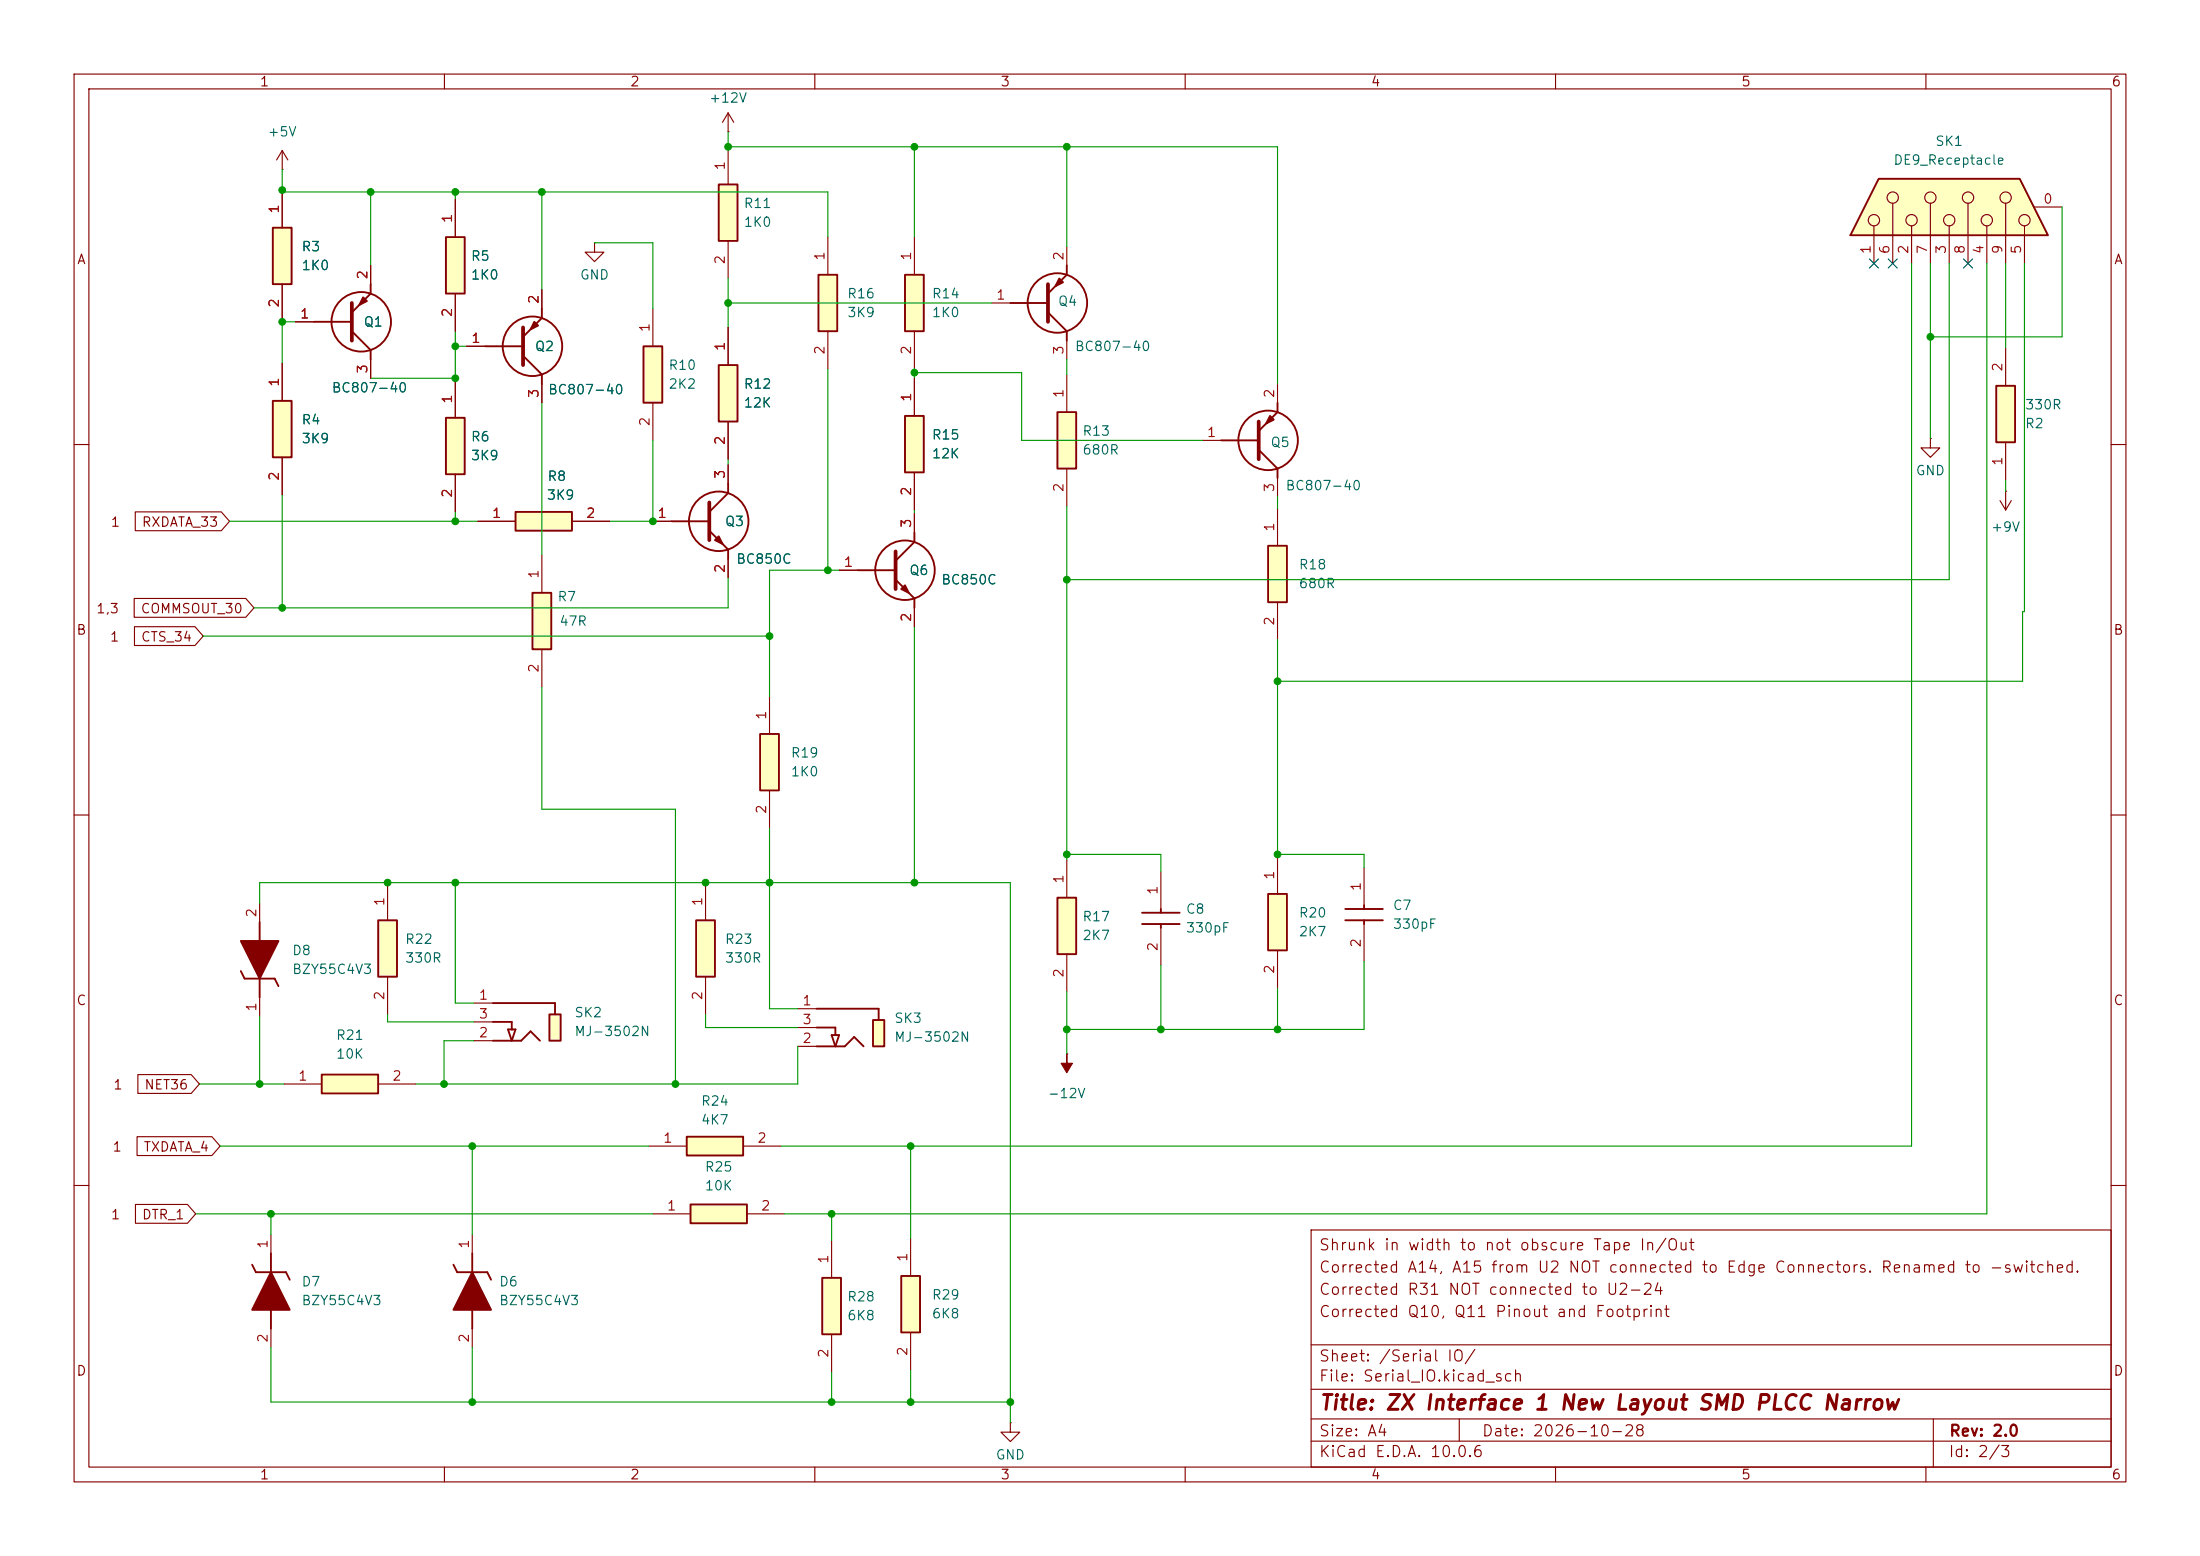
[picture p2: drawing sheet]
<svg xmlns="http://www.w3.org/2000/svg" width="297mm" height="210mm" viewBox="0 0 297 210" stroke-linecap="round" stroke-linejoin="round" font-family="sans-serif">
<g fill="none" stroke="#840000" stroke-width=".15">
<path d="M10 10h277v190h-277zM12 12h273v186h-273zM60 10v2M110 10v2M160 10v2M210 10v2M260 10v2M10 60h2M285 60h2M10 110h2M285 110h2M10 160h2"/>
<path d="M177 166h108v32h-108zM285 160h2M60 198v2M110 198v2M160 198v2M177 194.5h108M177 191.5h108M177 187.5h108M177 181.5h108M197 191.5v3M210 198v2M260 198v2"/>
<path d="M261 191.5v6.5"/>
</g>
<path d="M110.5 37.1h2.5v7.6h-2.5z" fill="#ffffc2"/>
<path d="M110.5 37.1h2.5v7.6h-2.5z" fill="none" stroke="#840000" stroke-width=".25"/>
<path d="M111.8 32v5.1M111.8 44.7v5.1" fill="none" stroke="#840000" stroke-width=".15"/>
<path d="M43.4 145h7.7v2.6h-7.7z" fill="#ffffc2"/>
<g fill="none" stroke="#840000" stroke-width=".25">
<path d="M50 38.4v1.2l-2.5 2.6M42.4 43.4h5.1M47.5 44.7l2.5 2.5v1.3M43.4 145h7.7v2.6h-7.7z"/>
<circle cx="48.8" cy="43.4" r="4"/>
</g>
<path d="M38.1 22.9h.1M38.1 20.3l-.8 1.3M38.1 20.3l.8 1.3M38.1 20.3v2.6M50 35.8v2.6M39.9 43.4h2.5M50 48.5v2.6M38.4 146.3h5M51.1 146.3h5" fill="none" stroke="#840000" stroke-width=".15"/>
<path d="M47.5 40.9v5.1" fill="none" stroke="#840000" stroke-width=".51"/>
<path d="M49 40.1l.5 .5-1 .5z" fill="#840000" stroke="#840000" stroke-width=".25"/>
<path d="M60.2 56.4h2.5v7.6h-2.5z" fill="#ffffc2"/>
<g fill="none" stroke="#840000" stroke-width=".25">
<path d="M60.2 56.4h2.5v7.6h-2.5zM65.5 46.7h5.1M70.6 48l2.6 2.5v1.3M73.2 41.7v1.2l-2.6 2.6"/>
<circle cx="71.9" cy="46.7" r="4"/>
</g>
<path d="M73.2 39.1v2.6M61.5 51.3v5.1M63 46.7h2.5M73.2 51.8v2.6M61.5 64v5.1" fill="none" stroke="#840000" stroke-width=".15"/>
<path d="M70.6 44.2v5.1" fill="none" stroke="#840000" stroke-width=".51"/>
<path d="M72.1 43.4l.5 .5-1 .6z" fill="#840000" stroke="#840000" stroke-width=".25"/>
<path d="M60.2 32h2.5v7.6h-2.5z" fill="#ffffc2"/>
<path d="M60.2 32h2.5v7.6h-2.5zM34 170.7l.5 1h4.1l.5 1M36.6 169.2v2.5M36.6 176.8v2.5M61.2 170.7l.5 1h4.1l.5 1M63.8 169.2v2.5M63.8 176.8v2.5" fill="none" stroke="#840000" stroke-width=".25"/>
<path d="M61.5 26.9v5.1M61.5 39.6v5.1M36.6 166.6v2.6M36.6 179.3v2.6M63.8 166.6v2.6M63.8 179.3v2.6" fill="none" stroke="#840000" stroke-width=".15"/>
<g fill="#840000" stroke="#840000" stroke-width=".25">
<path d="M63.8 171.7l2.5 5.1h-5.1z"/>
<path d="M36.6 171.7l2.5 5.1h-5.1z"/>
</g>
<path d="M269.5 52.1h2.5v7.6h-2.5z" fill="#ffffc2"/>
<path d="M269.5 52.1h2.5v7.6h-2.5z" fill="none" stroke="#840000" stroke-width=".25"/>
<path d="M270.8 47v5.1M270.8 59.7v5.1M270 67.6l.8 1.2M270.8 66.3h.1M270.8 66.3v2.5M271.5 67.6l-.7 1.2" fill="none" stroke="#840000" stroke-width=".15"/>
<path d="M253.6 24.1h19.1l3.8 7.7h-26.7z" fill="#ffffc2"/>
<g fill="none" stroke="#840000" stroke-width=".25">
<path d="M144 35.8v1.3l-2.5 2.5M253.6 24.1h19.1l3.8 7.7h-26.7zM136.4 40.9h5.1M141.5 42.2l2.5 2.5v1.3M32.5 131.1l.5 1h4.1l.5 1M35.1 124.5v2.5M35.1 132.1v2.5"/>
<circle cx="142.7" cy="40.9" r="4"/>
</g>
<g fill="none" stroke="#840000" stroke-width=".15">
<path d="M144 33.3v2.5M253 30.5v5.1M255.5 27.4v8.2M258.1 30.5v5.1M260.6 27.4v8.2M263.1 30.5v5.1M265.7 27.4v8.2M268.2 30.5v5.1M270.8 27.4v8.2M273.3 30.5v5.1M274.6 27.9h3.8M133.9 40.9h2.5"/>
<path d="M144 46v2.5M35.1 121.9v2.6M35.1 134.6v2.6M144 142.2h.1"/>
<circle cx="253" cy="29.7" r=".76"/>
<circle cx="255.5" cy="26.7" r=".76"/>
<circle cx="258.1" cy="29.7" r=".76"/>
<circle cx="260.6" cy="26.7" r=".76"/>
<circle cx="263.1" cy="29.7" r=".76"/>
<circle cx="265.7" cy="26.7" r=".76"/>
<circle cx="268.2" cy="29.7" r=".76"/>
<circle cx="270.8" cy="26.7" r=".76"/>
<circle cx="273.3" cy="29.7" r=".76"/>
</g>
<path d="M141.5 38.4v5" fill="none" stroke="#840000" stroke-width=".51"/>
<g fill="#840000" stroke="#840000" stroke-width=".25">
<path d="M143 37.6l.5 .5-1 .5z"/>
<path d="M32.5 127h5.1l-2.5 5.1z"/>
</g>
<path d="M144 142.2v1.3h.8l-.8 1.3-.7-1.3h.7z" fill="#840000" stroke="#840000" stroke-width=".15"/>
<path d="M36.8 30.7h2.6v7.7h-2.6z" fill="#ffffc2"/>
<path d="M36.8 30.7h2.6v7.7h-2.6z" fill="none" stroke="#840000" stroke-width=".25"/>
<path d="M38.1 25.7v5M38.1 38.4v5" fill="none" stroke="#840000" stroke-width=".15"/>
<path d="M51.1 124.2h2.5v7.6h-2.5z" fill="#ffffc2"/>
<path d="M51.1 124.2h2.5v7.6h-2.5z" fill="none" stroke="#840000" stroke-width=".25"/>
<path d="M52.3 119.1v5.1M52.3 131.8v5.1" fill="none" stroke="#840000" stroke-width=".15"/>
<path d="M122.2 56.1h2.5v7.7h-2.5z" fill="#ffffc2"/>
<path d="M122.2 56.1h2.5v7.7h-2.5z" fill="none" stroke="#840000" stroke-width=".25"/>
<path d="M123.4 51.1v5M123.4 63.8v5" fill="none" stroke="#840000" stroke-width=".15"/>
<path d="M142.7 55.6h2.6v7.6h-2.6z" fill="#ffffc2"/>
<g fill="none" stroke="#840000" stroke-width=".25">
<path d="M142.7 55.6h2.6v7.6h-2.6zM115.8 77h5.1M120.9 78.2l2.5 2.6v1.2M123.4 71.9v1.3l-2.5 2.5"/>
<circle cx="122.2" cy="77" r="4"/>
</g>
<path d="M144 50.5v5.1M113.3 77h2.5M123.4 69.3v2.6M144 63.2v5.1M123.4 82v2.6" fill="none" stroke="#840000" stroke-width=".15"/>
<path d="M120.9 74.4v5.1" fill="none" stroke="#840000" stroke-width=".51"/>
<path d="M121.7 79.5l.5-.5 .5 1z" fill="#840000" stroke="#840000" stroke-width=".25"/>
<path d="M102.6 99.1h2.6v7.6h-2.6z" fill="#ffffc2"/>
<path d="M102.6 99.1h2.6v7.6h-2.6z" fill="none" stroke="#840000" stroke-width=".25"/>
<path d="M103.9 94v5.1M103.9 106.7v5.1" fill="none" stroke="#840000" stroke-width=".15"/>
<path d="M74.2 136.9h1.5v3.6h-1.5z" fill="#ffffc2"/>
<path d="M66.5 135.4h8.4v1.5M66.5 137.9h2.6v1M68.6 138.9h1l-.5 1.6zM69.1 138.9h.1M74.2 136.9h1.5v3.6h-1.5zM181.6 122.7h5.1M181.6 124.2h5.1M184.1 122.2v.5M184.1 124.2v.5M66.5 140.5h3.9l1.2-1.3 1.3 1.3" fill="none" stroke="#840000" stroke-width=".25"/>
<path d="M184.1 117.1v5.1M64 135.4h2.5M64 137.9h2.5M184.1 124.7v5.1M64 140.5h2.5" fill="none" stroke="#840000" stroke-width=".15"/>
<path d="M122.2 37.1h2.5v7.6h-2.5z" fill="#ffffc2"/>
<path d="M122.2 37.1h2.5v7.6h-2.5z" fill="none" stroke="#840000" stroke-width=".25"/>
<path d="M98.3 17.8h.1M98.3 15.2l-.8 1.3M98.3 15.2l.8 1.3M98.3 15.2v2.6M123.4 32v5.1M123.4 44.7v5.1" fill="none" stroke="#840000" stroke-width=".15"/>
<path d="M97 24.9h2.6v7.6h-2.6z" fill="#ffffc2"/>
<path d="M97 24.9h2.6v7.6h-2.6z" fill="none" stroke="#840000" stroke-width=".25"/>
<path d="M98.3 19.8v5.1M98.3 32.5v5.1" fill="none" stroke="#840000" stroke-width=".15"/>
<path d="M171.2 120.7h2.5v7.6h-2.5z" fill="#ffffc2"/>
<path d="M154.2 123.2h5.1M154.2 124.7h5.1M156.7 122.7v.5M156.7 124.7v.5M171.2 120.7h2.5v7.6h-2.5z" fill="none" stroke="#840000" stroke-width=".25"/>
<path d="M156.7 117.6v5.1M172.5 115.6v5.1M156.7 125.2v5.1M172.5 128.3v5.1" fill="none" stroke="#840000" stroke-width=".15"/>
<path d="M142.7 121.2h2.6v7.6h-2.6z" fill="#ffffc2"/>
<path d="M142.7 121.2h2.6v7.6h-2.6z" fill="none" stroke="#840000" stroke-width=".25"/>
<path d="M144 116.1v5.1M144 128.8v5.1" fill="none" stroke="#840000" stroke-width=".15"/>
<path d="M171.2 73.7h2.5v7.6h-2.5z" fill="#ffffc2"/>
<g fill="none" stroke="#840000" stroke-width=".25">
<path d="M164.8 59.4h5.1M172.5 54.4v1.2l-2.6 2.6M169.9 60.7l2.6 2.5v1.3M171.2 73.7h2.5v7.6h-2.5z"/>
<circle cx="171.2" cy="59.4" r="4"/>
</g>
<path d="M162.3 59.4h2.5M172.5 51.8v2.6M260.6 59.2v1.3h1.3l-1.3 1.2-1.3-1.2h1.3M260.6 59.2h.1M172.5 64.5v2.6M172.5 68.6v5.1M172.5 81.3v5.1" fill="none" stroke="#840000" stroke-width=".15"/>
<path d="M169.9 56.9v5.1" fill="none" stroke="#840000" stroke-width=".51"/>
<path d="M171.4 56.1l.6 .5-1.1 .6z" fill="#840000" stroke="#840000" stroke-width=".25"/>
<path d="M92.7 153.4h7.6v2.6h-7.6z" fill="#ffffc2"/>
<path d="M92.7 153.4h7.6v2.6h-7.6z" fill="none" stroke="#840000" stroke-width=".25"/>
<path d="M87.6 154.7h5.1M100.3 154.7h5.1" fill="none" stroke="#840000" stroke-width=".15"/>
<path d="M121.7 172.2h2.5v7.6h-2.5z" fill="#ffffc2"/>
<path d="M121.7 172.2h2.5v7.6h-2.5z" fill="none" stroke="#840000" stroke-width=".25"/>
<path d="M122.9 167.1v5.1M122.9 179.8v5.1" fill="none" stroke="#840000" stroke-width=".15"/>
<path d="M117.9 137.7h1.5v3.5h-1.5z" fill="#ffffc2"/>
<path d="M110.2 136.1h8.4v1.6M110.2 138.7h2.6v1M112.3 139.7h1l-.5 1.5zM112.8 139.7h.1M117.9 137.7h1.5v3.5h-1.5zM110.2 141.2h3.8l1.3-1.2 1.3 1.2" fill="none" stroke="#840000" stroke-width=".25"/>
<path d="M107.7 136.1h2.5M107.7 138.7h2.5M107.7 141.2h2.5" fill="none" stroke="#840000" stroke-width=".15"/>
<path d="M36.8 54.1h2.6v7.6h-2.6z" fill="#ffffc2"/>
<path d="M36.8 54.1h2.6v7.6h-2.6z" fill="none" stroke="#840000" stroke-width=".25"/>
<path d="M38.1 49v5.1M38.1 61.7v5.1" fill="none" stroke="#840000" stroke-width=".15"/>
<path d="M93.2 162.6h7.6v2.5h-7.6z" fill="#ffffc2"/>
<path d="M93.2 162.6h7.6v2.5h-7.6z" fill="none" stroke="#840000" stroke-width=".25"/>
<path d="M88.1 163.8h5.1M100.8 163.8h5.1" fill="none" stroke="#840000" stroke-width=".15"/>
<path d="M111 172.5h2.5v7.6h-2.5z" fill="#ffffc2"/>
<path d="M111 172.5h2.5v7.6h-2.5z" fill="none" stroke="#840000" stroke-width=".25"/>
<path d="M112.3 167.4v5.1M112.3 180.1v5.1" fill="none" stroke="#840000" stroke-width=".15"/>
<path d="M94 124.2h2.5v7.6h-2.5z" fill="#ffffc2"/>
<path d="M94 124.2h2.5v7.6h-2.5z" fill="none" stroke="#840000" stroke-width=".25"/>
<path d="M95.2 119.1v5.1M95.2 131.8v5.1M136.4 192v1.3h1.3l-1.3 1.3-1.3-1.3h1.3M136.4 192h.1" fill="none" stroke="#840000" stroke-width=".15"/>
<path d="M71.9 80h2.5v7.6h-2.5z" fill="#ffffc2"/>
<path d="M71.9 80h2.5v7.6h-2.5z" fill="none" stroke="#840000" stroke-width=".25"/>
<path d="M73.2 74.9v5.1M73.2 87.6v5.1" fill="none" stroke="#840000" stroke-width=".15"/>
<path d="M69.6 69.1h7.6v2.5h-7.6z" fill="#ffffc2"/>
<path d="M69.6 69.1h7.6v2.5h-7.6z" fill="none" stroke="#840000" stroke-width=".25"/>
<path d="M80.3 32.8v1.2h1.2l-1.2 1.3-1.3-1.3h1.3M80.3 32.8h.1M64.5 70.4h5.1M77.2 70.4h5.1" fill="none" stroke="#840000" stroke-width=".15"/>
<path d="M97 49.3h2.6v7.6h-2.6z" fill="#ffffc2"/>
<g fill="none" stroke="#840000" stroke-width=".25">
<path d="M97 49.3h2.6v7.6h-2.6zM90.7 70.4h5.1M95.8 71.6l2.5 2.6v1.2M98.3 65.3v1.2l-2.5 2.6"/>
<circle cx="97" cy="70.4" r="4"/>
</g>
<path d="M98.3 44.2v5.1M98.3 56.9v5.1M88.1 70.4h2.6M98.3 62.7v2.6M98.3 75.4v2.6" fill="none" stroke="#840000" stroke-width=".15"/>
<path d="M95.8 67.8v5.1" fill="none" stroke="#840000" stroke-width=".51"/>
<path d="M96.5 72.9l.5-.5 .5 1z" fill="#840000" stroke="#840000" stroke-width=".25"/>
<path d="M86.9 46.7h2.5v7.7h-2.5z" fill="#ffffc2"/>
<path d="M86.9 46.7h2.5v7.7h-2.5z" fill="none" stroke="#840000" stroke-width=".25"/>
<g fill="none" stroke="#840000" stroke-width=".15">
<path d="M38.1 25.7v5M38.1 38.4v5M50 35.8v2.6M61.5 26.9v5.1M61.5 39.6v5.1M73.2 39.1v2.6M38.1 49v5.1M39.9 43.4h2.5M50 48.5v2.6M61.5 51.3v5.1M63 46.7h2.5M73.2 51.8v2.6"/>
<path d="M88.1 41.7v5M88.1 54.4v5M98.3 44.2v5.1M98.3 56.9v5.1M123.4 51.1v5M18.3 69.1h11.6l1.1 1.3-1.1 1.2h-11.6zM38.1 61.7v5.1M61.5 64v5.1M64.5 70.4h5.1M77.2 70.4h5.1M88.1 70.4h2.6M98.3 62.7v2.6"/>
<path d="M98.3 75.4v2.6M113.3 77h2.5M123.4 63.8v5M123.4 69.3v2.6M18.1 80.8h15.1l1.1 1.2-1.1 1.3h-15.1zM18.2 84.6h8.1l1.1 1.3-1.1 1.2h-8.1zM123.4 82v2.6M18.5 153.4h10.1l1.1 1.3-1.1 1.3h-10.1zM18.6 145h7.2l1.1 1.3-1.1 1.3h-7.2zM18.3 162.6h7l1.1 1.2-1.1 1.3h-7z"/>
</g>
<g fill="none" stroke="#009600" stroke-width=".15">
<path d="M98.3 17.8v2h74.2v32M123.4 19.8v12.2M144 19.8v13.5M38.1 22.9v3h73.7v6.1M50 25.9v9.9M61.5 25.9v1M73.2 25.9v13.2M80.3 32.8h7.8v8.9M98.3 37.6v6.6M258.1 35.6v119.1h-152.7M260.6 35.6v23.6M263.1 35.6v42.6h-119.1"/>
<path d="M268.2 35.6v128.2h-162.3M270.8 35.6v11.4M273.3 35.6v47h-.3v9.3h-100.5M278.4 27.9v17.6h-17.8M39.9 43.4h-1.8v5.6M50 51.1h11.5M61.5 44.7v6.6M61.5 46.7h1.5M73.2 54.4v20.5M88.1 59.4v11h-5.8M98.3 40.9h35.6M111.8 49.8v27.2"/>
<path d="M123.4 50.3h14.5v9.1h24.4M123.4 49.8v1.3M144 48.5v2M31 70.4h33.5M38.1 66.8v15.2M61.5 69.1v1.3M98.3 62v.7M98.3 78v4h-64M113.3 77h-9.4v17M123.4 68.8v.5M144 68.3v47.8M172.5 67.1v1.5"/>
<path d="M270.8 64.8v1.5M27.4 85.9h76.5M73.2 92.7v16.5h18v37.1M123.4 84.6v34.5M172.5 86.4v29.2M61.5 119.1v16.3h2.5M103.9 111.8v24.3h3.8M144 115.3h12.7v2.3M172.5 115.3h11.6v1.8M35.1 121.9v-2.8h101.3v72.9M35.1 137.2v9.1M52.3 136.9v1h11.7"/>
<path d="M95.2 136.9v1.8h12.5M144 133.9v8.3M156.7 130.3v8.6M172.5 133.4v5.5M184.1 129.8v9.1h-40.1M26.9 146.3h11.5M29.7 154.7h57.9M63.8 154.7v11.9M64 140.5h-4.1v5.8M107.7 141.2v5.1h-51.6M122.9 154.7v12.4M26.4 163.8h61.7"/>
<path d="M36.6 163.8v2.8M112.3 163.8v3.6M36.6 181.9v7.3h99.8M63.8 181.9v7.3M112.3 185.2v4M122.9 184.9v4.3"/>
</g>
<path d="M252.4 35l1.2 1.2M253.6 35l-1.2 1.2M254.9 35l1.2 1.2M256.1 35l-1.2 1.2M265.1 35l1.2 1.2M266.3 35l-1.2 1.2" fill="none" stroke="#000084" stroke-width=".15"/>
<g fill="#009600" stroke="#009600" stroke-width=".14">
<circle cx="50" cy="25.9" r=".46"/>
<circle cx="38.1" cy="25.7" r=".46"/>
<circle cx="73.2" cy="25.9" r=".46"/>
<circle cx="61.5" cy="25.9" r=".46"/>
<circle cx="38.1" cy="43.4" r=".46"/>
<circle cx="103.9" cy="85.9" r=".46"/>
<circle cx="111.8" cy="77" r=".46"/>
<circle cx="144" cy="19.8" r=".46"/>
<circle cx="172.5" cy="115.3" r=".46"/>
<circle cx="144" cy="115.3" r=".46"/>
<circle cx="88.1" cy="70.4" r=".46"/>
<circle cx="98.3" cy="40.9" r=".46"/>
<circle cx="98.3" cy="19.8" r=".46"/>
<circle cx="172.5" cy="91.9" r=".46"/>
<circle cx="144" cy="78.2" r=".46"/>
<circle cx="123.4" cy="50.3" r=".46"/>
<circle cx="123.4" cy="19.8" r=".46"/>
<circle cx="63.8" cy="189.2" r=".46"/>
<circle cx="59.9" cy="146.3" r=".46"/>
<circle cx="36.6" cy="163.8" r=".46"/>
<circle cx="63.8" cy="154.7" r=".46"/>
<circle cx="61.5" cy="119.1" r=".46"/>
<circle cx="52.3" cy="119.1" r=".46"/>
<circle cx="35.1" cy="146.3" r=".46"/>
<circle cx="260.6" cy="45.5" r=".46"/>
<circle cx="172.5" cy="138.9" r=".46"/>
<circle cx="156.7" cy="138.9" r=".46"/>
<circle cx="144" cy="138.9" r=".46"/>
<circle cx="122.9" cy="189.2" r=".46"/>
<circle cx="112.3" cy="189.2" r=".46"/>
<circle cx="91.2" cy="146.3" r=".46"/>
<circle cx="95.2" cy="119.1" r=".46"/>
<circle cx="123.4" cy="119.1" r=".46"/>
<circle cx="103.9" cy="119.1" r=".46"/>
<circle cx="122.9" cy="154.7" r=".46"/>
<circle cx="112.3" cy="163.8" r=".46"/>
<circle cx="136.4" cy="189.2" r=".46"/>
<circle cx="61.5" cy="46.7" r=".46"/>
<circle cx="61.5" cy="51.1" r=".46"/>
<circle cx="61.5" cy="70.4" r=".46"/>
<circle cx="38.1" cy="82" r=".46"/>
</g>
<text font-size="2" fill="#840000" x="178" y="190.8">Title: ZX Interface 1 New Layout SMD PLCC Narrow</text>
<g font-size="1.5" fill="#840000">
<text x="178" y="172.1">Corrected A14, A15 from U2 NOT connected to Edge Connectors. Renamed to -switched.</text>
<text x="178" y="169.1">Shrunk in width to not obscure Tape In/Out</text>
<text x="178" y="178.1">Corrected Q10, Q11 Pinout and Footprint</text>
<text x="178" y="175.1">Corrected R31 NOT connected to U2-24</text>
<text x="178" y="184.1">Sheet: /Serial IO/</text>
<text x="178" y="186.8">File: Serial_IO.kicad_sch</text>
<text x="178" y="197">KiCad E.D.A. 10.0.6</text>
<text x="178" y="194.2">Size: A4</text>
<text x="200" y="194.2">Date: 2026-10-28</text>
<text x="263" y="197">Id: 2/3</text>
<text x="263" y="194.2">Rev: 2.0</text>
</g>
<g font-size="1.3" fill="#840000">
<text x="35" y="12">1</text>
<text x="85" y="12">2</text>
<text x="135" y="12">3</text>
<text x="185" y="12">4</text>
<text x="235" y="12">5</text>
<text x="285" y="12">6</text>
<text x="10.3" y="36">A</text>
<text x="285.3" y="36">A</text>
<text x="14.9" y="71.4">1</text>
<text x="19.1" y="71.4">RXDATA_33</text>
<text x="12.9" y="83.1">1,3</text>
<text x="18.9" y="83.1">COMMSOUT_30</text>
<text x="10.2" y="86">B</text>
<text x="14.7" y="86.9">1</text>
<text x="18.9" y="86.9">CTS_34</text>
<text x="285.2" y="86">B</text>
<text x="10.2" y="136">C</text>
<text x="285.2" y="136">C</text>
<text x="15.2" y="147.4">1</text>
<text x="19.4" y="147.4">NET36</text>
<text x="15.1" y="155.7">1</text>
<text x="19.3" y="155.7">TXDATA_4</text>
<text x="14.9" y="164.9">1</text>
<text x="19.1" y="164.9">DTR_1</text>
<text x="10.2" y="186">D</text>
<text x="285.2" y="186">D</text>
<text x="35" y="200">1</text>
<text x="85" y="200">2</text>
<text x="135" y="200">3</text>
<text x="185" y="200">4</text>
<text x="235" y="200">5</text>
<text x="285" y="200">6</text>
</g>
<g font-size="1.3" fill="#006464">
<text x="95.6" y="14.2">+12V</text>
<text x="36" y="18.7">+5V</text>
<text x="255.5" y="22.6">DE9_Receptacle</text>
<text x="261.2" y="20">SK1</text>
<text x="100.3" y="28.4">R11</text>
<text x="40.6" y="34.2">R3</text>
<text x="63.5" y="35.5">R5</text>
<text x="100.3" y="30.9">1K0</text>
<text x="40.6" y="36.8">1K0</text>
<text x="63.5" y="38">1K0</text>
<text x="78.2" y="38">GND</text>
<text x="114.3" y="40.6">R16</text>
<text x="125.7" y="40.6">R14</text>
<text x="142.7" y="41.6">Q4</text>
<text x="49" y="44.4">Q1</text>
<text x="72.1" y="47.7">Q2</text>
<text x="114.3" y="43.1">3K9</text>
<text x="125.7" y="43.1">1K0</text>
<text x="145" y="47.7">BC807-40</text>
<text x="44.7" y="53.3">BC807-40</text>
<text x="73.9" y="53.5">BC807-40</text>
<text x="90.2" y="50.2">R10</text>
<text x="90.2" y="52.8">2K2</text>
<text x="100.3" y="52.8">R12</text>
<text x="40.6" y="57.6">R4</text>
<text x="63.5" y="59.9">R6</text>
<text x="100.3" y="55.3">12K</text>
<text x="125.7" y="59.6">R15</text>
<text x="146" y="59.1">R13</text>
<text x="273.3" y="58.1">R2</text>
<text x="273.3" y="55.6">330R</text>
<text x="40.6" y="60.1">3K9</text>
<text x="63.5" y="62.4">3K9</text>
<text x="73.8" y="65.2">R8</text>
<text x="125.7" y="62.2">12K</text>
<text x="146" y="61.7">680R</text>
<text x="171.4" y="60.7">Q5</text>
<text x="258.5" y="64.5">GND</text>
<text x="73.7" y="67.8">3K9</text>
<text x="97.8" y="71.3">Q3</text>
<text x="173.5" y="66.5">BC807-40</text>
<text x="99.3" y="76.4">BC850C</text>
<text x="122.7" y="77.9">Q6</text>
<text x="175.2" y="77.2">R18</text>
<text x="268.7" y="72.1">+9V</text>
<text x="75.2" y="81.5">R7</text>
<text x="127" y="79.2">BC850C</text>
<text x="175.2" y="79.7">680R</text>
<text x="75.4" y="84.8">47R</text>
<text x="106.7" y="102.6">R19</text>
<text x="106.7" y="105.1">1K0</text>
<text x="146" y="124.7">R17</text>
<text x="160" y="123.6">C8</text>
<text x="175.2" y="124.2">R20</text>
<text x="187.9" y="123.1">C7</text>
<text x="187.9" y="125.7">330pF</text>
<text x="39.4" y="129.2">D8</text>
<text x="39.4" y="131.8">BZY55C4V3</text>
<text x="54.6" y="127.7">R22</text>
<text x="54.6" y="130.2">330R</text>
<text x="97.8" y="127.7">R23</text>
<text x="97.8" y="130.2">330R</text>
<text x="146" y="127.2">2K7</text>
<text x="160" y="126.2">330pF</text>
<text x="175.2" y="126.7">2K7</text>
<text x="77.5" y="137.6">SK2</text>
<text x="45.3" y="140.7">R21</text>
<text x="45.3" y="143.2">10K</text>
<text x="77.5" y="140.2">MJ-3502N</text>
<text x="120.6" y="138.4">SK3</text>
<text x="120.6" y="140.9">MJ-3502N</text>
<text x="94.5" y="149.6">R24</text>
<text x="141.4" y="148.5">-12V</text>
<text x="94.5" y="152.1">4K7</text>
<text x="95.1" y="158.4">R25</text>
<text x="95.1" y="161">10K</text>
<text x="40.6" y="173.9">D7</text>
<text x="67.3" y="173.9">D6</text>
<text x="40.6" y="176.5">BZY55C4V3</text>
<text x="67.3" y="176.5">BZY55C4V3</text>
<text x="114.3" y="176">R28</text>
<text x="114.3" y="178.5">6K8</text>
<text x="125.7" y="175.7">R29</text>
<text x="125.7" y="178.3">6K8</text>
<text x="134.3" y="197.3">GND</text>
</g>
<g font-size="1.3" fill="#a90000">
<text x="98.2" y="23.1" transform="rotate(-90 98.2 23.1)">1</text>
<text x="38" y="28.9" transform="rotate(-90 38 28.9)">1</text>
<text x="275.7" y="27.8">0</text>
<text x="61.3" y="30.2" transform="rotate(-90 61.3 30.2)">1</text>
<text x="98.2" y="35.8" transform="rotate(-90 98.2 35.8)">2</text>
<text x="111.6" y="35.3" transform="rotate(-90 111.6 35.3)">1</text>
<text x="123.3" y="35.3" transform="rotate(-90 123.3 35.3)">1</text>
<text x="143.9" y="35.3" transform="rotate(-90 143.9 35.3)">2</text>
<text x="252.8" y="34.4" transform="rotate(-90 252.8 34.4)">1</text>
<text x="255.4" y="34.4" transform="rotate(-90 255.4 34.4)">6</text>
<text x="257.9" y="34.4" transform="rotate(-90 257.9 34.4)">2</text>
<text x="260.5" y="34.4" transform="rotate(-90 260.5 34.4)">7</text>
<text x="263" y="34.4" transform="rotate(-90 263 34.4)">3</text>
<text x="265.5" y="34.4" transform="rotate(-90 265.5 34.4)">8</text>
<text x="268.1" y="34.4" transform="rotate(-90 268.1 34.4)">4</text>
<text x="270.6" y="34.4" transform="rotate(-90 270.6 34.4)">9</text>
<text x="273.2" y="34.4" transform="rotate(-90 273.2 34.4)">5</text>
<text x="38" y="41.6" transform="rotate(-90 38 41.6)">2</text>
<text x="49.9" y="37.8" transform="rotate(-90 49.9 37.8)">2</text>
<text x="73" y="41.1" transform="rotate(-90 73 41.1)">2</text>
<text x="134.4" y="40.8">1</text>
<text x="40.4" y="43.3">1</text>
<text x="61.3" y="42.9" transform="rotate(-90 61.3 42.9)">2</text>
<text x="63.5" y="46.6">1</text>
<text x="88" y="44.9" transform="rotate(-90 88 44.9)">1</text>
<text x="98.2" y="47.5" transform="rotate(-90 98.2 47.5)">1</text>
<text x="111.6" y="48" transform="rotate(-90 111.6 48)">2</text>
<text x="123.3" y="48" transform="rotate(-90 123.3 48)">2</text>
<text x="143.9" y="48" transform="rotate(-90 143.9 48)">3</text>
<text x="38" y="52.3" transform="rotate(-90 38 52.3)">1</text>
<text x="49.9" y="50.5" transform="rotate(-90 49.9 50.5)">3</text>
<text x="73" y="53.8" transform="rotate(-90 73 53.8)">3</text>
<text x="143.9" y="53.8" transform="rotate(-90 143.9 53.8)">1</text>
<text x="172.3" y="53.8" transform="rotate(-90 172.3 53.8)">2</text>
<text x="270.6" y="50.3" transform="rotate(-90 270.6 50.3)">2</text>
<text x="61.3" y="54.6" transform="rotate(-90 61.3 54.6)">1</text>
<text x="88" y="57.6" transform="rotate(-90 88 57.6)">2</text>
<text x="123.3" y="54.3" transform="rotate(-90 123.3 54.3)">1</text>
<text x="162.8" y="59.3">1</text>
<text x="38" y="65" transform="rotate(-90 38 65)">2</text>
<text x="98.2" y="64.7" transform="rotate(-90 98.2 64.7)">3</text>
<text x="98.2" y="60.2" transform="rotate(-90 98.2 60.2)">2</text>
<text x="270.6" y="63" transform="rotate(-90 270.6 63)">1</text>
<text x="61.3" y="67.3" transform="rotate(-90 61.3 67.3)">2</text>
<text x="66.3" y="70.2">1</text>
<text x="79" y="70.2">2</text>
<text x="88.7" y="70.2">1</text>
<text x="123.3" y="71.3" transform="rotate(-90 123.3 71.3)">3</text>
<text x="123.3" y="67" transform="rotate(-90 123.3 67)">2</text>
<text x="143.9" y="66.5" transform="rotate(-90 143.9 66.5)">2</text>
<text x="172.3" y="71.9" transform="rotate(-90 172.3 71.9)">1</text>
<text x="172.3" y="66.5" transform="rotate(-90 172.3 66.5)">3</text>
<text x="98.2" y="77.4" transform="rotate(-90 98.2 77.4)">2</text>
<text x="113.8" y="76.8">1</text>
<text x="73" y="78.2" transform="rotate(-90 73 78.2)">1</text>
<text x="123.3" y="84" transform="rotate(-90 123.3 84)">2</text>
<text x="172.3" y="84.6" transform="rotate(-90 172.3 84.6)">2</text>
<text x="73" y="90.9" transform="rotate(-90 73 90.9)">2</text>
<text x="103.8" y="97.3" transform="rotate(-90 103.8 97.3)">1</text>
<text x="103.8" y="110" transform="rotate(-90 103.8 110)">2</text>
<text x="143.9" y="119.3" transform="rotate(-90 143.9 119.3)">1</text>
<text x="172.3" y="118.8" transform="rotate(-90 172.3 118.8)">1</text>
<text x="34.9" y="123.9" transform="rotate(-90 34.9 123.9)">2</text>
<text x="52.2" y="122.4" transform="rotate(-90 52.2 122.4)">1</text>
<text x="95.1" y="122.4" transform="rotate(-90 95.1 122.4)">1</text>
<text x="156.6" y="120.9" transform="rotate(-90 156.6 120.9)">1</text>
<text x="184" y="120.4" transform="rotate(-90 184 120.4)">1</text>
<text x="156.6" y="128.5" transform="rotate(-90 156.6 128.5)">2</text>
<text x="172.3" y="131.5" transform="rotate(-90 172.3 131.5)">2</text>
<text x="184" y="128" transform="rotate(-90 184 128)">2</text>
<text x="34.9" y="136.6" transform="rotate(-90 34.9 136.6)">1</text>
<text x="52.2" y="135.1" transform="rotate(-90 52.2 135.1)">2</text>
<text x="64.5" y="135.2">1</text>
<text x="64.5" y="137.8">3</text>
<text x="95.1" y="135.1" transform="rotate(-90 95.1 135.1)">2</text>
<text x="108.2" y="136">1</text>
<text x="143.9" y="132" transform="rotate(-90 143.9 132)">2</text>
<text x="64.5" y="140.3">2</text>
<text x="108.2" y="141.1">2</text>
<text x="108.2" y="138.5">3</text>
<text x="40.2" y="146.2">1</text>
<text x="52.9" y="146.2">2</text>
<text x="89.4" y="154.6">1</text>
<text x="102.1" y="154.6">2</text>
<text x="89.9" y="163.7">1</text>
<text x="102.6" y="163.7">2</text>
<text x="36.4" y="168.6" transform="rotate(-90 36.4 168.6)">1</text>
<text x="63.6" y="168.6" transform="rotate(-90 63.6 168.6)">1</text>
<text x="112.1" y="170.7" transform="rotate(-90 112.1 170.7)">1</text>
<text x="122.8" y="170.4" transform="rotate(-90 122.8 170.4)">1</text>
<text x="36.4" y="181.3" transform="rotate(-90 36.4 181.3)">2</text>
<text x="63.6" y="181.3" transform="rotate(-90 63.6 181.3)">2</text>
<text x="112.1" y="183.4" transform="rotate(-90 112.1 183.4)">2</text>
<text x="122.8" y="183.1" transform="rotate(-90 122.8 183.1)">2</text>
</g>
</svg>
